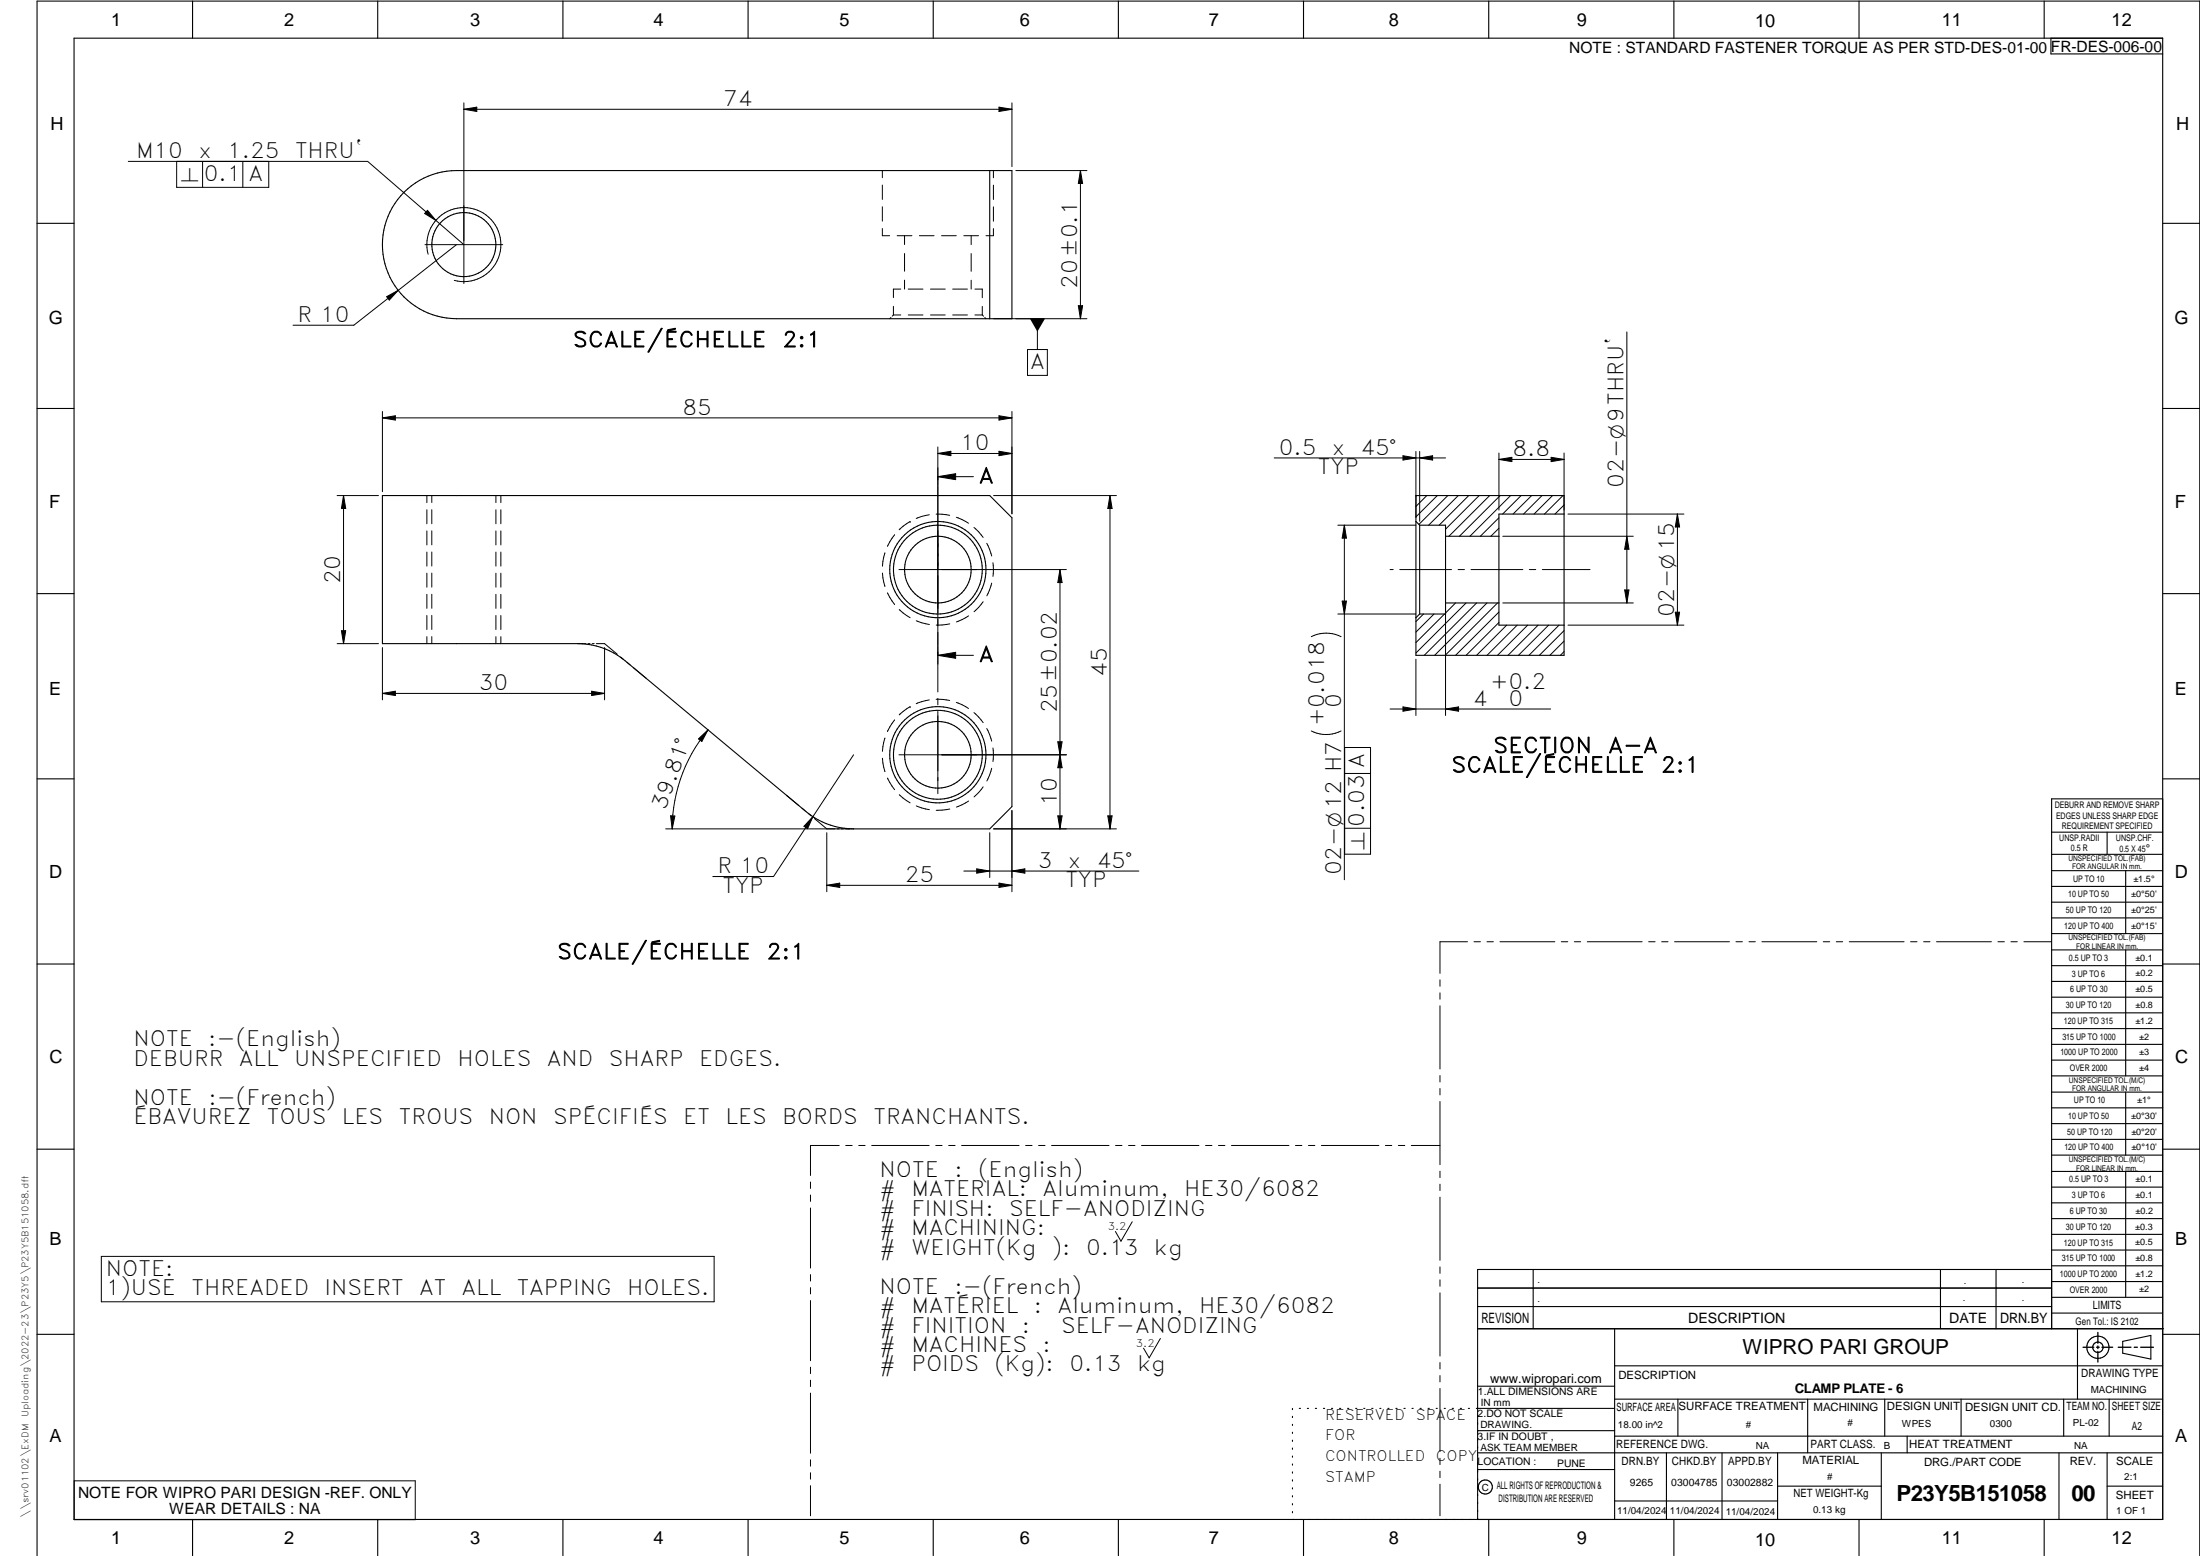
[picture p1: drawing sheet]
<svg xmlns="http://www.w3.org/2000/svg" width="594mm" height="420mm" viewBox="0 0 594 420" stroke-linecap="round" stroke-linejoin="round" font-family="sans-serif">
<g fill="none" stroke="#000" stroke-width=".3">
<path d="M20 10.3h564v400h-564zM52 .3v10M102 .3v10M152 .3v10M202 .3v10M252 .3v10M302 .3v10M352 .3v10M402 .3v10M452 .3v10M502 .3v10M552 .3v10"/>
<path d="M553.8 10.3v4.3h30.2M109.1 51.9a20.1 20.1 0 0 1 14.2-5.8h150v40h-150a20 20 0 0 1-18.5-12.4 20 20 0 0 1 4.3-21.8zM267.3 46.1v40M10 60.3h10M584 60.3h10M10 110.3h10M584 110.3h10M103.3 133.8h164l6 6v78l-6 6h-36.8a20.1 20.1 0 0 1-12.8-4.6l-48.9-40.8a19.9 19.9 0 0 0-12.8-4.6h-52.7zM382.3 133.8h40.1v43.2h-40.1zM422.4 138.8h-17.6v30h17.6M382.3 140.8l1.1 1M383.4 141.8v24"/>
<path d="M383.4 141.8h6.9v24h-6.9M390.3 144.8h14.5M10 160.3h10M383.4 165.8l-1.1 1M390.3 162.8h14.5M584 160.3h10M10 210.3h10M584 215.7h-30v143.1M584 210.3h10M554 230.7h30M554 224.7h30M554 235.1h30"/>
<path d="M554 239.4h30M569 224.7v6M574 235.1v17M554 243.6h30M554 247.9h30M554 252.1h30M554 256.5h30M574 256.5v34M10 260.3h10M554 260.8h30M554 265h30M554 269.3h30"/>
<path d="M554 273.5h30M554 277.7h30M584 260.3h10M554 282h30M554 286.3h30M554 290.5h30M554 294.9h30M554 299.1h30M574 294.9v17M10 310.3h10M554 303.4h30M554 307.7h30"/>
<path d="M554 311.9h30M554 316.3h30M574 316.3v34M584 310.3h10M554 320.5h30M554 324.8h30M554 329.1h30M554 333.3h30M554 337.5h30M399 358.8h185.3M399 352.8h155M399 347.8h155"/>
<path d="M414 342.8v16M436 358.8v51.5M524 342.8v16M539 342.8v16M554 342.8h-155v67.5M554 341.8h30M554 346.1h30M554 350.3h30M554 354.6h30M561 358.8v19M10 360.3h10M399 374.3h37"/>
<path d="M436 368.8h148M436 377.8h148M453.1 377.8v10M488.1 377.8v14.5M508.9 377.8v10M529.6 377.8v10M557.3 377.8v10M569.5 377.8v10M573.2 362.2l7.6-1.6v6.4l-7.6-1.6zM584 360.3h10M349 380.3v.3M349 382.4v.4"/>
<path d="M349 384.6v.3M349 386.7v.4M349 388.9v.3M349 391v.4M349 393.2v.3M349 395.3v.3M349 397.4v.4M349 399.6v.3M350.9 380.3h.3M353 380.3h.3M355.2 380.3h.3M357.4 380.3h.3"/>
<path d="M359.6 380.3h.3M361.7 380.3h.3M363.9 380.3h.3M366.1 380.3h.3M368.3 380.3h.3M370.4 380.3h.3M372.6 380.3h.3M374.8 380.3h.3M376.9 380.3h.4M379.1 380.3h.3M381.3 380.3h.3M383.4 380.3h.4"/>
<path d="M385.6 380.3h.4M387.8 380.3h.3M390 380.3h.3M392.1 380.3h.4M394.3 380.3h.4M396.5 380.3h.3M399 396.8h37M399 392.3h185M399 386.3h37M436 387.8h148M436 380.3h-37.3M450 392.3v18"/>
<path d="M465 392.3v18M480 392.3v18M508 392.3v18M515 387.8v4.5M556 392.3v18M569 392.3v18M52 410.3v9.8M102 410.3v9.8M152 410.3v9.8M202 410.3v9.8M252 410.3v9.8M302 410.3v9.8"/>
<path d="M349 401.7v.4M349 403.9v.3M349 406v.4M349 408.2v.3M352 410.3v9.8M402 410.3v9.8M436 405.3h44M452 410.3v9.8M480 401.3h28M502 410.3v9.8M552 410.3v9.8M569 401.3h15"/>
<path d="M10 420.1v-419.8h584v419.8"/>
<circle cx="125.3" cy="66.1" r="8.6"/>
<circle cx="253.2" cy="153.8" r="9"/>
<circle cx="253.3" cy="153.8" r="13"/>
<circle cx="253.3" cy="153.8" r="12"/>
<circle cx="253.2" cy="203.8" r="13"/>
<circle cx="253.3" cy="203.8" r="12"/>
<circle cx="253.3" cy="203.8" r="9"/>
<circle cx="566.5" cy="363.8" r="1.4"/>
<circle cx="566.5" cy="363.8" r="3"/>
<circle cx="401.1" cy="401.5" r="1.91"/>
</g>
<g fill="none" stroke="#000" stroke-width=".27">
<path d="M125.3 27.8v48.8M125.3 29.5l3.5-.6v1.2zM125.3 29.5h148M269.8 28.9l3.5 .6-3.5 .6zM273.3 27.8v17.2M34.6 43.6h64.7l26 22.5M47.7 43.6v7h24.9v-7M54.7 43.6v7M65.6 43.6v7M115.4 56.8l2.3 2.7-3-1.8zM238.3 46.1v1.9M238.3 50v3.8"/>
<path d="M238.3 55.8v3.9M268.3 46.1v1.9M268.3 50v3.9M268.3 55.9v3.8M274.3 46.1h19.2M291.8 46.1l.5 3.5h-1.1zM291.8 46.1v40M114.8 66.1h21M115.6 68.6a10 10 0 0 1 8.8-12.5 10 10 0 0 1 10.8 10.8 10 10 0 0 1-12.5 8.8M123.3 66.1l-27.8 21.7h-16.4M238.3 61.7v1.9h1.9M242.3 63.6h3.9"/>
<path d="M243.2 78.1h-1.9v2.3M244.3 63.6v2.4M244.3 68.5v4.7M244.3 75.6v2.5M245.3 78.1h3.9M248.3 63.6h3.9M251.3 78.1h3.9M254.2 63.6h4M257.3 78.1h3.9M260.3 63.6h3.9M262.2 63.6v2.5M262.2 68.5v4.8"/>
<path d="M262.2 75.7v2.4M263.3 78.1h2v2.3M268.3 61.7v1.9h-2.1M104.4 80.1l3.1-1.7-2.4 2.6zM240.6 85.7l-.3 .4M241.3 82.7v2.3M241.3 85l-.4 .4M241.3 85h1.9M245.3 85h3.9M251.3 85h3.9M257.3 85h3.9M263.3 85h2"/>
<path d="M265.3 82.7v2.3M265.3 85l.3 .4M265.9 85.7l.3 .4M277.5 94.4h5.3v7h-5.3zM280.1 86.1v8.3M291.2 82.5h1.1l-.5 3.6zM293.5 86.1h-25.2M439.3 89.6v73.2M103.3 111.1v21.7M103.3 112.8l3.5-.5v1.1zM103.3 112.8h170M269.8 112.3l3.5 .5-3.5 .6z"/>
<path d="M273.3 111.1v27.6M91 133.8h11.2M92.8 133.8v40M92.8 133.8l.6 3.5h-1.2zM115.3 133.8v1.9M115.3 137.6v3.8M116.6 133.8v1.9M116.6 137.6v3.8M133.9 133.8v1.9M133.9 137.6v3.8M135.2 133.8v1.9M135.2 137.6v3.8"/>
<path d="M250.9 139l-3.5 1M252.8 138.8l3.6 .3M253.3 120.7v66.1M253.3 122.4l3.5-.5v1.1zM253.3 122.4h20M253.3 128.7h9.6M253.3 128.7l4.8-.8v1.6zM258.2 139.7l3.3 1.6M268.3 133.8h33.2M269.8 121.9l3.5 .5-3.5 .6zM299.7 133.8l.6 3.5h-1.2zM299.7 133.8v90"/>
<path d="M344.1 123.7h46.2M378.9 123.1l3.4 .6-3.4 .5zM382.3 121.9v17.9M382.5 133.8l-.2 .1M383.4 123.7l3.5-.6v1.1zM383.4 121.9v18.9M385.3 133.8l-3 3M388.1 133.8l-5.8 5.8M391 133.8l-7.8 7.8M393.8 133.8l-8 8M396.6 133.8l-8 8M399.4 133.8l-9.1 9.1"/>
<path d="M402.3 133.8l-11 11M404.8 124.1h17.6M404.8 122.3v15.5M404.8 139.8l-5.1 5M404.8 124.1l3.5-.6v1.2zM405.1 133.8l-11 11M407.9 133.8l-11 11M410.8 133.8l-5 5M413.6 133.8l-5 5M416.4 133.8l-5 5M418.9 123.5l3.5 .6-3.5 .6zM419.2 133.8l-5 5"/>
<path d="M422.1 133.8l-5 5M422.4 122.3v15.5M422.4 136.4l-2.5 2.4M423.4 138.8h31.3M453 138.8l.6 3.5h-1.2zM453 138.8v30M115.3 143.4v3.8M115.3 149.1v3.8M115.3 154.8v3.8M116.6 143.3v3.8M116.6 149.1v3.7M116.6 154.7v3.8"/>
<path d="M133.9 143.4v3.8M133.9 149.1v3.8M133.9 154.8v3.8M135.2 143.4v3.8M135.2 149.1v3.8M135.2 154.8v3.8M238.3 154.7l.7 3.6M239 149.3l-.7 3.6M241.6 144.4l-2 3.1M242.8 153.8h45.2M245.8 140.8l-3 2.2M245.8 140.8h.1"/>
<path d="M263 142.4l2.5 2.7M266.5 146.7l1.3 3.4M267.8 157.5l-1.3 3.4M268.1 152v3.6M286.2 153.8l.6 3.5h-1.2zM286.2 153.8v70M361.3 141.8h21M363 141.8v95.8M363 141.8l.6 3.5h-1.2zM375.4 153.8h.8M378 153.8h14M393.7 153.8h1.8"/>
<path d="M397.2 153.8h14M404.8 142.6l-2.2 2.2M405.8 144.8h35.2M413 153.8h1.7M416.5 153.8h12.9M438.7 159.3h1.2l-.6 3.5zM439.3 144.8l.6 3.5h-1.2zM91 173.8h11.2M92.2 170.3h1.2l-.6 3.5zM103.3 174.9v14.1M115.3 160.5v3.8M115.3 166.2v3.8"/>
<path d="M115.3 171.9v1.9M116.6 160.5v3.8M116.6 166.2v3.8M116.6 171.9v1.9M133.9 160.5v3.8M133.9 166.2v3.8M133.9 171.9v1.9M135.2 160.5v3.8M135.2 166.2v3.8M135.2 171.9v1.9M156 173.8h2.2M158.8 173.8h.5"/>
<path d="M159.9 173.8h.6M161 173.8h2.3l3.4 2.9M163.3 174.9v14.1M167.5 177.4l.9 .7M169.3 178.8l.8 .7M239.6 160.1l2 3.1M242.8 164.6l3 2.2M247.4 167.6l3.6 1M253.3 177l4.8-.9v1.7zM253.3 177h9.6M256.5 168.5l-3.7 .3M261.5 166.3l-3.2 1.6"/>
<path d="M265.5 162.5l-2.5 2.7M354.1 171.9a9 9 0 0 1 8 0M361.3 165.8h21M362.4 162.3h1.2l-.6 3.5zM382.3 178v15.2M384.4 165.8l-2.1 2.1M387.2 165.8l-4.9 4.9M390.1 165.8l-7.8 7.7M390.3 165.4v27.8M393.1 162.8l-2.8 2.7M395.9 162.8l-13.6 13.5M398.7 162.8l-14.1 14.2"/>
<path d="M401.5 162.8l-14.1 14.2M404.4 162.8l-14.2 14.2M404.8 165.3l-11.7 11.7M404.8 168.1l-8.9 8.9M405.8 162.8h35.2M406.9 168.8l-8.2 8.2M409.7 168.8l-8.2 8.2M412.5 168.8l-8.1 8.2M415.3 168.8l-8.1 8.2M418.2 168.8l-8.2 8.2M421 168.8l-8.1 8.2M422.4 175.9l-1 1.1"/>
<path d="M422.4 170.3l-6.7 6.7M422.4 173.1l-3.9 3.9M423.4 168.8h31.3M452.4 165.3h1.2l-.6 3.5zM103.3 187.2l3.5-.6v1.2zM103.3 187.2h60M159.8 186.6l3.5 .6-3.5 .6zM171 180.3l3.4 2.8M188.6 199.5l2.6-2.4-1.7 3.1zM191.2 197.1a41.9 41.9 0 0 0-9.7 26.7M239 199.3l-.7 3.6M241.5 194.5l-1.9 3"/>
<path d="M241.6 194.4l-.1 .1M245.8 190.8l-3 2.2M245.8 190.8h.1M250.9 189l-3.5 1M252.8 188.8l3.6 .3M253.3 188.6v1.7M253.3 192.1v22.2M258.2 189.7l3.3 1.6M263 192.4l2.5 2.7M266.5 196.7l1.3 3.4M362.1 197.4a9 9 0 0 1-8 0M375.4 191.5h43.3"/>
<path d="M378.9 190.9l3.4 .6-3.4 .5zM390.3 191.5l3.6-.6v1.1zM212.4 214.7l3.3 2.8M216.6 218.2l.8 .7M218.2 219.6l.9 .7M230.5 203.8l-21.6 32.9h-16.4M238.3 204.7l.7 3.6M239.6 210.1l1.9 3.1M241.5 213.2h.1M242.8 203.8h45.2M242.8 214.6l3 2.2M247.4 217.6l3.6 1"/>
<path d="M256.5 218.5l-3.7 .3M261.5 216.3l-3.2 1.6M265.5 212.5l-2.5 2.7M267.8 207.5l-1.3 3.4M268.1 202v3.6M273.3 218.9v21.9M285.6 200.3h1.2l-.6 3.5zM286.2 203.8l.6 3.5h-1.2zM363.1 208.9h7M363.1 201.8h7v28.9h-7zM179.8 223.8h50.7M181.1 220.3h1.1l-.7 3.5z"/>
<path d="M219.5 220.5l-1.4 3.3-1-.7zM219.9 221l3.4 2.8M223.3 224.9v15.9M223.3 239.1l3.5-.6v1.1zM223.3 239.1h50M260.3 235.2h47.2M263.8 234.6l3.5 .6-3.5 .6zM267.3 224.9v12.1M269.8 238.5l3.5 .6-3.5 .5zM273.3 235.2l3.4-.6v1.2zM285.6 220.3h1.2l-.6 3.5zM299.1 220.3h1.2l-.6 3.5z"/>
<path d="M301.5 223.8h-33.2M363.1 223.6h7M396.3 254.3h-7.5v8.5M398 254.3h1.8M401.5 254.3h1.8M405 254.3h14.9M421.6 254.3h1.7M425.1 254.3h1.7M428.6 254.3h14.8M445.2 254.3h1.7M448.7 254.3h1.7M452.2 254.3h14.8"/>
<path d="M468.8 254.3h1.7M472.3 254.3h1.7M475.8 254.3h14.8M492.4 254.3h1.7M495.9 254.3h1.7M499.4 254.3h14.8M515.9 254.3h1.8M519.4 254.3h1.8M522.9 254.3h14.9M539.5 254.3h1.7M543 254.3h1.7M546.5 254.3h7.4"/>
<path d="M388.8 264.6v1.7M388.8 268.1v1.7M388.8 271.6v17M388.8 290.4v1.8M388.8 293.9v1.8M388.8 297.4v17.1M218.9 319.2v1.7M226.6 309.3h-7.7v8.1M228.4 309.3h1.7M231.9 309.3h1.7M235.4 309.3h15.5M252.7 309.3h1.7"/>
<path d="M256.2 309.3h1.7M259.7 309.3h15.5M277 309.3h1.7M280.5 309.3h1.7M284 309.3h15.5M301.2 309.3h1.8M304.8 309.3h1.7M308.2 309.3h15.6M325.5 309.3h1.8M329 309.3h1.8M332.5 309.3h15.6M349.8 309.3h1.8"/>
<path d="M353.3 309.3h1.7M356.8 309.3h15.5M374.1 309.3h1.7M377.6 309.3h1.7M381.1 309.3h7.7M388.8 316.3v1.7M388.8 319.8v1.7M27.4 339.3h165.4v12.2h-165.4zM218.9 322.7v1.7M218.9 326.2v16.2M305.7 329.9l-3 5.3-1.5-2.7M388.8 323.3v17"/>
<path d="M218.9 344.2v1.7M218.9 347.7v1.7M218.9 351.2v16.2M388.8 342.1v1.7M388.8 345.6v1.7M388.8 349.1v17.1M218.9 369.2v1.7M218.9 372.7v1.7M218.9 376.2v16.2M313.3 361.4l-3 5.3-1.5-2.7M388.8 367.9v1.8M388.8 371.4v1.7"/>
<path d="M388.8 374.9v17.1M20 399.9h92.1v10.5h-92.1zM218.9 394.2v1.7M218.9 397.7v1.7M388.8 393.8v1.7M388.8 397.3v1.7M218.9 401.2v8.1M388.8 400.8v8.5"/>
</g>
<path d="M566.5 359.8v2.9M562.5 363.8h2.9M566.1 363.8h.8M566.5 363.5v.7M566.5 364.9v2.9M567.6 363.8h2.9M572 363.8h3.4M576.3 363.8h.9M578.1 363.8h3.4" fill="none" stroke="#000" stroke-width=".36"/>
<g fill="#000">
<path d="M125.3 29.5l3.5-.6v1.2zM269.8 28.9l3.5 .6-3.5 .6zM115.4 56.8l2.3 2.7-3-1.8zM291.8 46.1l.5 3.5h-1.1zM104.4 80.1l3.1-1.7-2.4 2.6zM278.1 86.1h4.1l-2.1 3.5zM291.2 82.5h1.1l-.5 3.6zM103.3 112.8l3.5-.5v1.1zM269.8 112.3l3.5 .5-3.5 .6zM92.8 133.8l.6 3.5h-1.2zM253.3 122.4l3.5-.5v1.1zM253.3 128.7l4.8-.8v1.6z"/>
<path d="M269.8 121.9l3.5 .5-3.5 .6zM299.7 133.8l.6 3.5h-1.2zM378.9 123.1l3.4 .6-3.4 .5zM383.4 123.7l3.5-.6v1.1zM404.8 124.1l3.5-.6v1.2zM418.9 123.5l3.5 .6-3.5 .6zM286.2 153.8l.6 3.5h-1.2zM363 141.8l.6 3.5h-1.2zM439.3 144.8l.6 3.5h-1.2zM438.7 159.3h1.2l-.6 3.5zM453 138.8l.6 3.5h-1.2zM92.2 170.3h1.2l-.6 3.5z"/>
<path d="M253.3 177l4.8-.9v1.7zM362.4 162.3h1.2l-.6 3.5zM452.4 165.3h1.2l-.6 3.5zM103.3 187.2l3.5-.6v1.2zM159.8 186.6l3.5 .6-3.5 .6zM188.6 199.5l2.6-2.4-1.7 3.1zM378.9 190.9l3.4 .6-3.4 .5zM390.3 191.5l3.6-.6v1.1zM286.2 203.8l.6 3.5h-1.2zM285.6 200.3h1.2l-.6 3.5zM181.1 220.3h1.1l-.7 3.5zM219.5 220.5l-1.4 3.3-1-.7z"/>
<path d="M223.3 239.1l3.5-.6v1.1zM263.8 234.6l3.5 .6-3.5 .6zM269.8 238.5l3.5 .6-3.5 .5zM273.3 235.2l3.4-.6v1.2zM285.6 220.3h1.2l-.6 3.5zM299.1 220.3h1.2l-.6 3.5z"/>
</g>
<g font-size="6">
<text x="512.1" y="405.2">P23Y5B151058</text>
<text x="559.4" y="405.2">00</text>
</g>
<g font-size="5.7">
<text x="195.3" y="28.6">74</text>
<text x="36.7" y="42.7">M10</text>
<text x="53.6" y="42.7">x</text>
<text x="61.4" y="42.7">1.25</text>
<text x="79.7" y="42.7">THRU`</text>
<text x="55.1" y="48.8">0.1 A</text>
<text x="290.9" y="77.9" transform="rotate(-90 290.9 77.9)">20±0.1</text>
<text x="80.4" y="87">R 10</text>
<text x="154.7" y="93.7">SCALE/ÉCHELLE</text>
<text x="211.3" y="93.7">2:1</text>
<text x="278.2" y="99.6">A</text>
<text x="184.3" y="112">85</text>
<text x="259.3" y="121.6">10</text>
<text x="345.3" y="122.8">0.5</text>
<text x="359.6" y="122.8">x</text>
<text x="367.4" y="122.8">45°</text>
<text x="408.5" y="123.2">8.8</text>
<text x="264.3" y="130.5">A</text>
<text x="355.9" y="128">TYP</text>
<text x="438.4" y="131.7" transform="rotate(-90 438.4 131.7)">02-O9THRU`</text>
<text x="91.9" y="157.8" transform="rotate(-90 91.9 157.8)">20</text>
<text x="452.1" y="166.6" transform="rotate(-90 452.1 166.6)">02-O15</text>
<text x="264.3" y="178.7">A</text>
<text x="298.8" y="182.8" transform="rotate(-90 298.8 182.8)">45</text>
<text x="129.3" y="186.4">30</text>
<text x="362.1" y="191.2" transform="rotate(-90 362.1 191.2)">0</text>
<text x="397.7" y="190.6">4</text>
<text x="402.4" y="186">+0.2</text>
<text x="407.3" y="190.6">0</text>
<text x="285.3" y="192.7" transform="rotate(-90 285.3 192.7)">25±0.02</text>
<text x="357.6" y="196.2" transform="rotate(-90 357.6 196.2)">+0.018</text>
<text x="403.2" y="203.3">SECTION</text>
<text x="434.3" y="203.3">A-A</text>
<text x="391.9" y="208.6">SCALE/ÉCHELLE</text>
<text x="448.5" y="208.6">2:1</text>
<text x="179.7" y="218.9" transform="rotate(-70 179.7 218.9)">39.81°</text>
<text x="285.3" y="217.8" transform="rotate(-90 285.3 217.8)">10</text>
<text x="368.4" y="223.3" transform="rotate(-90 368.4 223.3)">0.03 A</text>
<text x="193.7" y="235.8">R 10</text>
<text x="244.3" y="238.2">25</text>
<text x="280.2" y="234.3">3</text>
<text x="287.7" y="239.6">TYP</text>
<text x="288.4" y="234.3">x</text>
<text x="296.1" y="234.3">45°</text>
<text x="362.1" y="236.3" transform="rotate(-90 362.1 236.3)">02-O12 H7</text>
<text x="195.1" y="241.1">TYP</text>
<text x="150.5" y="259">SCALE/ÉCHELLE</text>
<text x="207" y="259">2:1</text>
<text x="36.1" y="282.6">NOTE</text>
<text x="36.1" y="287.8">DEBURR</text>
<text x="56.3" y="282.6">:-(English)</text>
<text x="64.5" y="287.8">ALL</text>
<text x="79.4" y="287.8">UNSPECIFIED</text>
<text x="123.5" y="287.8">HOLES</text>
<text x="147.7" y="287.8">AND</text>
<text x="164.4" y="287.8">SHARP</text>
<text x="188.8" y="287.8">EDGES.</text>
<text x="36.1" y="298.3">NOTE</text>
<text x="56.3" y="298.3">:-(French)</text>
<text x="36.1" y="303.6">ÉBAVUREZ</text>
<text x="72" y="303.6">TOUS</text>
<text x="92.3" y="303.6">LES</text>
<text x="107.7" y="303.6">TROUS</text>
<text x="132" y="303.6">NON</text>
<text x="149.4" y="303.6">SPÉCIFIÉS</text>
<text x="184.5" y="303.6">ET</text>
<text x="195.9" y="303.6">LES</text>
<text x="211.2" y="303.6">BORDS</text>
<text x="235.8" y="303.6">TRANCHANTS.</text>
<text x="237.5" y="317.8">NOTE</text>
<text x="257.7" y="317.8">:</text>
<text x="264.2" y="317.8">(English)</text>
<text x="237.5" y="323.1">#</text>
<text x="246.1" y="323.1">MATERIAL:</text>
<text x="281.5" y="323.1">Aluminum,</text>
<text x="319.8" y="323.1">HE30/6082</text>
<text x="237.5" y="328.3">#</text>
<text x="246.1" y="328.3">FINISH:</text>
<text x="272.5" y="328.3">SELF-ANODIZING</text>
<text x="237.5" y="333.6">#</text>
<text x="246.1" y="333.6">MACHINING:</text>
<text x="237.5" y="338.8">#</text>
<text x="246.1" y="338.8">WEIGHT(Kg</text>
<text x="284" y="338.8">):</text>
<text x="293.3" y="338.8">0.13</text>
<text x="311.6" y="338.8">kg</text>
<text x="28.6" y="344.5">NOTE:</text>
<text x="28.6" y="349.8">1)USE</text>
<text x="51.7" y="349.8">THREADED</text>
<text x="87.7" y="349.8">INSERT</text>
<text x="113.1" y="349.8">AT</text>
<text x="124.7" y="349.8">ALL</text>
<text x="139.5" y="349.8">TAPPING</text>
<text x="169.4" y="349.8">HOLES.</text>
<text x="237.5" y="349.3">NOTE</text>
<text x="257.7" y="349.3">:-(French)</text>
<text x="237.5" y="354.6">#</text>
<text x="237.5" y="359.8">#</text>
<text x="246.1" y="354.6">MATÉRIEL</text>
<text x="246.1" y="359.8">FINITION</text>
<text x="275.9" y="359.8">:</text>
<text x="279.2" y="354.6">:</text>
<text x="285.6" y="354.6">Aluminum,</text>
<text x="286.5" y="359.8">SELF-ANODIZING</text>
<text x="323.8" y="354.6">HE30/6082</text>
<text x="237.5" y="365.1">#</text>
<text x="246.1" y="365.1">MACHINES</text>
<text x="281.6" y="365.1">:</text>
<text x="237.5" y="370.3">#</text>
<text x="246.1" y="370.3">POIDS</text>
<text x="268.6" y="370.3">(Kg):</text>
<text x="288.8" y="370.3">0.13</text>
<text x="307.1" y="370.3">kg</text>
</g>
<text font-size="5.6" x="470.5" y="365.5">WIPRO PARI GROUP</text>
<g font-size="5.4">
<text x="48.8" y="48.8">n</text>
<text x="368.4" y="229.6" transform="rotate(-90 368.4 229.6)">n</text>
</g>
<g font-size="4.9">
<text x="30" y="7">1</text>
<text x="76.7" y="7">2</text>
<text x="127" y="7">3</text>
<text x="176.5" y="7">4</text>
<text x="226.7" y="7">5</text>
<text x="275.4" y="7">6</text>
<text x="326.4" y="7">7</text>
<text x="375" y="7">8</text>
<text x="425.8" y="7">9</text>
<text x="473.9" y="7.4">10</text>
<text x="524.3" y="7">11</text>
<text x="570.2" y="7">12</text>
<text x="13.6" y="35.2">H</text>
<text x="587.6" y="35.2">H</text>
<text x="13.2" y="87.5">G</text>
<text x="587.2" y="87.5">G</text>
<text x="13.3" y="137.1">F</text>
<text x="587.3" y="137.1">F</text>
<text x="13.3" y="187.6">E</text>
<text x="587.3" y="187.6">E</text>
<text x="13.3" y="237">D</text>
<text x="587.3" y="237">D</text>
<text x="13.4" y="287.1">C</text>
<text x="587.4" y="287.1">C</text>
<text x="13.4" y="336.3">B</text>
<text x="587.4" y="336.3">B</text>
<text x="13.4" y="389.3">A</text>
<text x="587.4" y="389.3">A</text>
<text x="30" y="417">1</text>
<text x="76.7" y="417">2</text>
<text x="127" y="417">3</text>
<text x="176.5" y="417">4</text>
<text x="226.7" y="417">5</text>
<text x="275.4" y="417">6</text>
<text x="326.4" y="417">7</text>
<text x="375" y="417">8</text>
<text x="425.8" y="417">9</text>
<text x="473.9" y="417.4">10</text>
<text x="524.3" y="417">11</text>
<text x="570.2" y="417">12</text>
</g>
<g font-size="4.2">
<text x="423.7" y="14.3">NOTE : STANDARD FASTENER TORQUE AS PER STD-DES-01-00</text>
<text x="553.8" y="14">FR-DES-006-00</text>
<text x="21.1" y="404.4">NOTE FOR WIPRO PARI DESIGN -REF. ONLY</text>
<text x="45.7" y="408.9">WEAR DETAILS : NA</text>
</g>
<g font-size="3.9">
<text x="357.8" y="383.4">RESERVED</text>
<text x="382.3" y="383.4">SPACE</text>
<text x="357.8" y="388.9">FOR</text>
<text x="357.8" y="394.5">CONTROLLED</text>
<text x="387.8" y="394.5">COPY</text>
<text x="357.8" y="400.1">STAMP</text>
</g>
<g font-size="3.8">
<text x="400.1" y="357.1">REVISION</text>
<text x="455.9" y="357.1">DESCRIPTION</text>
<text x="526.4" y="357.1">DATE</text>
<text x="540.1" y="357.1">DRN.BY</text>
</g>
<text font-size="3.6" x="484.6" y="376.2">CLAMP PLATE - 6</text>
<text font-size="3.5" x="402.4" y="373.3">www.wipropari.com</text>
<g font-size="3.1">
<text x="565.2" y="353.5">LIMITS</text>
<text x="562" y="371.7">DRAWING TYPE</text>
<text x="437" y="372.3">DESCRIPTION</text>
<text x="436.5" y="380.9">SURFACE AREA</text>
<text x="453.3" y="380.9">SURFACE TREATMENT</text>
<text x="489.7" y="380.9">MACHINING</text>
<text x="509.5" y="380.9">DESIGN UNIT</text>
<text x="530.6" y="380.9">DESIGN UNIT CD.</text>
<text x="558" y="380.7">TEAM NO.</text>
<text x="570.3" y="380.7">SHEET SIZE</text>
<text x="575.6" y="386.1">A2</text>
<text x="436.4" y="391.1">REFERENCE DWG.</text>
<text x="437.9" y="395.5">DRN.BY</text>
<text x="451.5" y="395.5">CHKD.BY</text>
<text x="466.6" y="395.5">APPD.BY</text>
<text x="486.7" y="395.4">MATERIAL</text>
<text x="488.9" y="391">PART CLASS.</text>
<text x="515.6" y="391">HEAT TREATMENT</text>
<text x="519.6" y="395.9">DRG./PART CODE</text>
<text x="558.9" y="395.6">REV.</text>
<text x="571.4" y="395.6">SCALE</text>
<text x="484.3" y="404.3">NET WEIGHT-Kg</text>
<text x="571.4" y="404.7">SHEET</text>
</g>
<text font-size="3" x="579.5" y="230.1">°</text>
<g font-size="2.8">
<text x="299.1" y="332.1">3.2</text>
<text x="560.5" y="357.7">Gen Tol.: IS 2102</text>
<text x="306.7" y="363.6">3.2</text>
<text x="399.1" y="376.7">1.ALL DIMENSIONS ARE</text>
<text x="399" y="382.7">2.DO NOT SCALE</text>
<text x="399" y="388.7">3.IF IN DOUBT ,</text>
<text x="399" y="395.5">LOCATION :</text>
<text x="420.5" y="396">PUNE</text>
<text x="440.2" y="401.3">9265</text>
<text x="451.3" y="401.2">03004785</text>
<text x="466.3" y="401.3">03002882</text>
<text x="404.2" y="402">ALL RIGHTS OF REPRODUCTION &amp;</text>
<text x="404.7" y="405.4">DISTRIBUTION ARE RESERVED</text>
</g>
<g font-size="2.7">
<text x="564.6" y="376.2">MACHINING</text>
<text x="399.9" y="379.7">IN mm</text>
<text x="399.8" y="385.7">DRAWING.</text>
<text x="436.9" y="385.5">18.00 in^2</text>
<text x="471.4" y="385.6">#</text>
<text x="498.9" y="385.1">#</text>
<text x="513.6" y="385.3">WPES</text>
<text x="537.3" y="385.2">0300</text>
<text x="559.7" y="385.2">PL-02</text>
<text x="399.8" y="391.8">ASK TEAM MEMBER</text>
<text x="474.1" y="391.2">NA</text>
<text x="508.7" y="391.2">B</text>
<text x="560.1" y="391.2">NA</text>
<text x="493.4" y="399.6">#</text>
<text x="573.6" y="399.8">2:1</text>
<text x="400.1" y="402.5">C</text>
<text x="436.7" y="408.7">11/04/2024</text>
<text x="450.9" y="408.8">11/04/2024</text>
<text x="466" y="409">11/04/2024</text>
<text x="489.6" y="408.5">0.13 kg</text>
<text x="571.5" y="408.7">1 OF 1</text>
</g>
<g font-size="2.5">
<text x="559.2" y="229.9">0.5 R</text>
<text x="572.3" y="230.1">0.5 X 45</text>
<text x="559.4" y="323.5">3 UP TO 6</text>
<text x="558.9" y="327.8">6 UP TO 30</text>
<text x="557.8" y="332">30 UP TO 120</text>
<text x="415.2" y="346.4">.</text>
<text x="530.3" y="346.6">.</text>
<text x="545.9" y="346.4">.</text>
<text x="415.2" y="351.5">.</text>
<text x="530.1" y="351.3">.</text>
<text x="545.9" y="351.4">.</text>
</g>
<g font-size="2.4">
<text x="554.9" y="218.3">DEBURR AND REMOVE SHARP</text>
<text x="555.2" y="221.1">EDGES UNLESS SHARP EDGE</text>
<text x="556.1" y="227.2">UNSP.RADII</text>
<text x="556.8" y="223.8">REQUIREMENT SPECIFIED</text>
<text x="571.4" y="227">UNSP.CHF.</text>
<text x="559.8" y="238">UP TO 10</text>
<text x="576.1" y="238.1">±1.5°</text>
<text x="558.5" y="242.3">10 UP TO 50</text>
<text x="575.5" y="242.3">±0°50'</text>
<text x="557.4" y="250.8">120 UP TO 400</text>
<text x="557.9" y="246.5">50 UP TO 120</text>
<text x="575.5" y="250.8">±0°15'</text>
<text x="575.5" y="246.6">±0°25'</text>
<text x="558.7" y="259.4">0.5 UP TO 3</text>
<text x="559.5" y="263.7">3 UP TO 6</text>
<text x="576.6" y="259.4">±0.1</text>
<text x="576.6" y="263.7">±0.2</text>
<text x="559" y="268">6 UP TO 30</text>
<text x="576.6" y="268">±0.5</text>
<text x="557.9" y="272.2">30 UP TO 120</text>
<text x="576.6" y="272.2">±0.8</text>
<text x="556.9" y="280.7">315 UP TO 1000</text>
<text x="557.3" y="276.5">120 UP TO 315</text>
<text x="576.6" y="276.5">±1.2</text>
<text x="577.7" y="280.7">±2</text>
<text x="556.4" y="284.9">1000 UP TO 2000</text>
<text x="577.6" y="285">±3</text>
<text x="558.9" y="289.2">OVER 2000</text>
<text x="577.7" y="289.3">±4</text>
<text x="560" y="297.9">UP TO 10</text>
<text x="577.1" y="297.9">±1°</text>
<text x="558.5" y="302.1">10 UP TO 50</text>
<text x="575.5" y="302.2">±0°30'</text>
<text x="557.5" y="310.6">120 UP TO 400</text>
<text x="558.2" y="306.4">50 UP TO 120</text>
<text x="575.5" y="310.6">±0°10'</text>
<text x="575.5" y="306.4">±0°20'</text>
<text x="558.8" y="319.2">0.5 UP TO 3</text>
<text x="576.6" y="323.5">±0.1</text>
<text x="576.6" y="319.3">±0.1</text>
<text x="576.7" y="327.8">±0.2</text>
<text x="576.6" y="332">±0.3</text>
<text x="556.8" y="340.6">315 UP TO 1000</text>
<text x="557.3" y="336.3">120 UP TO 315</text>
<text x="576.6" y="336.3">±0.5</text>
<text x="576.6" y="340.6">±0.8</text>
<text x="556.2" y="344.8">1000 UP TO 2000</text>
<text x="576.6" y="344.8">±1.2</text>
<text x="558.9" y="349">OVER 2000</text>
<text x="577.7" y="349">±2</text>
<text x="7.7" y="382.7" transform="rotate(-90 7.7 382.7)">Uploading\2022-23\P23Y5\P23Y5B151058.dft</text>
<text x="7.7" y="409.9" transform="rotate(-90 7.7 409.9)">\\srv01102\ExDM</text>
</g>
<g font-size="2.1">
<text x="558.6" y="232.4">UNSPECIFIED TOL.(FAB)</text>
<text x="559.5" y="234.8">FOR ANGULAR IN mm.</text>
<text x="558.6" y="254">UNSPECIFIED TOL.(FAB)</text>
<text x="560.7" y="256.3">FOR LINEAR IN mm.</text>
<text x="558.7" y="292.4">UNSPECIFIED TOL.(M/C)</text>
<text x="559.6" y="294.7">FOR ANGULAR IN mm.</text>
<text x="558.7" y="313.8">UNSPECIFIED TOL.(M/C)</text>
<text x="560.6" y="316.2">FOR LINEAR IN mm.</text>
</g>
</svg>
